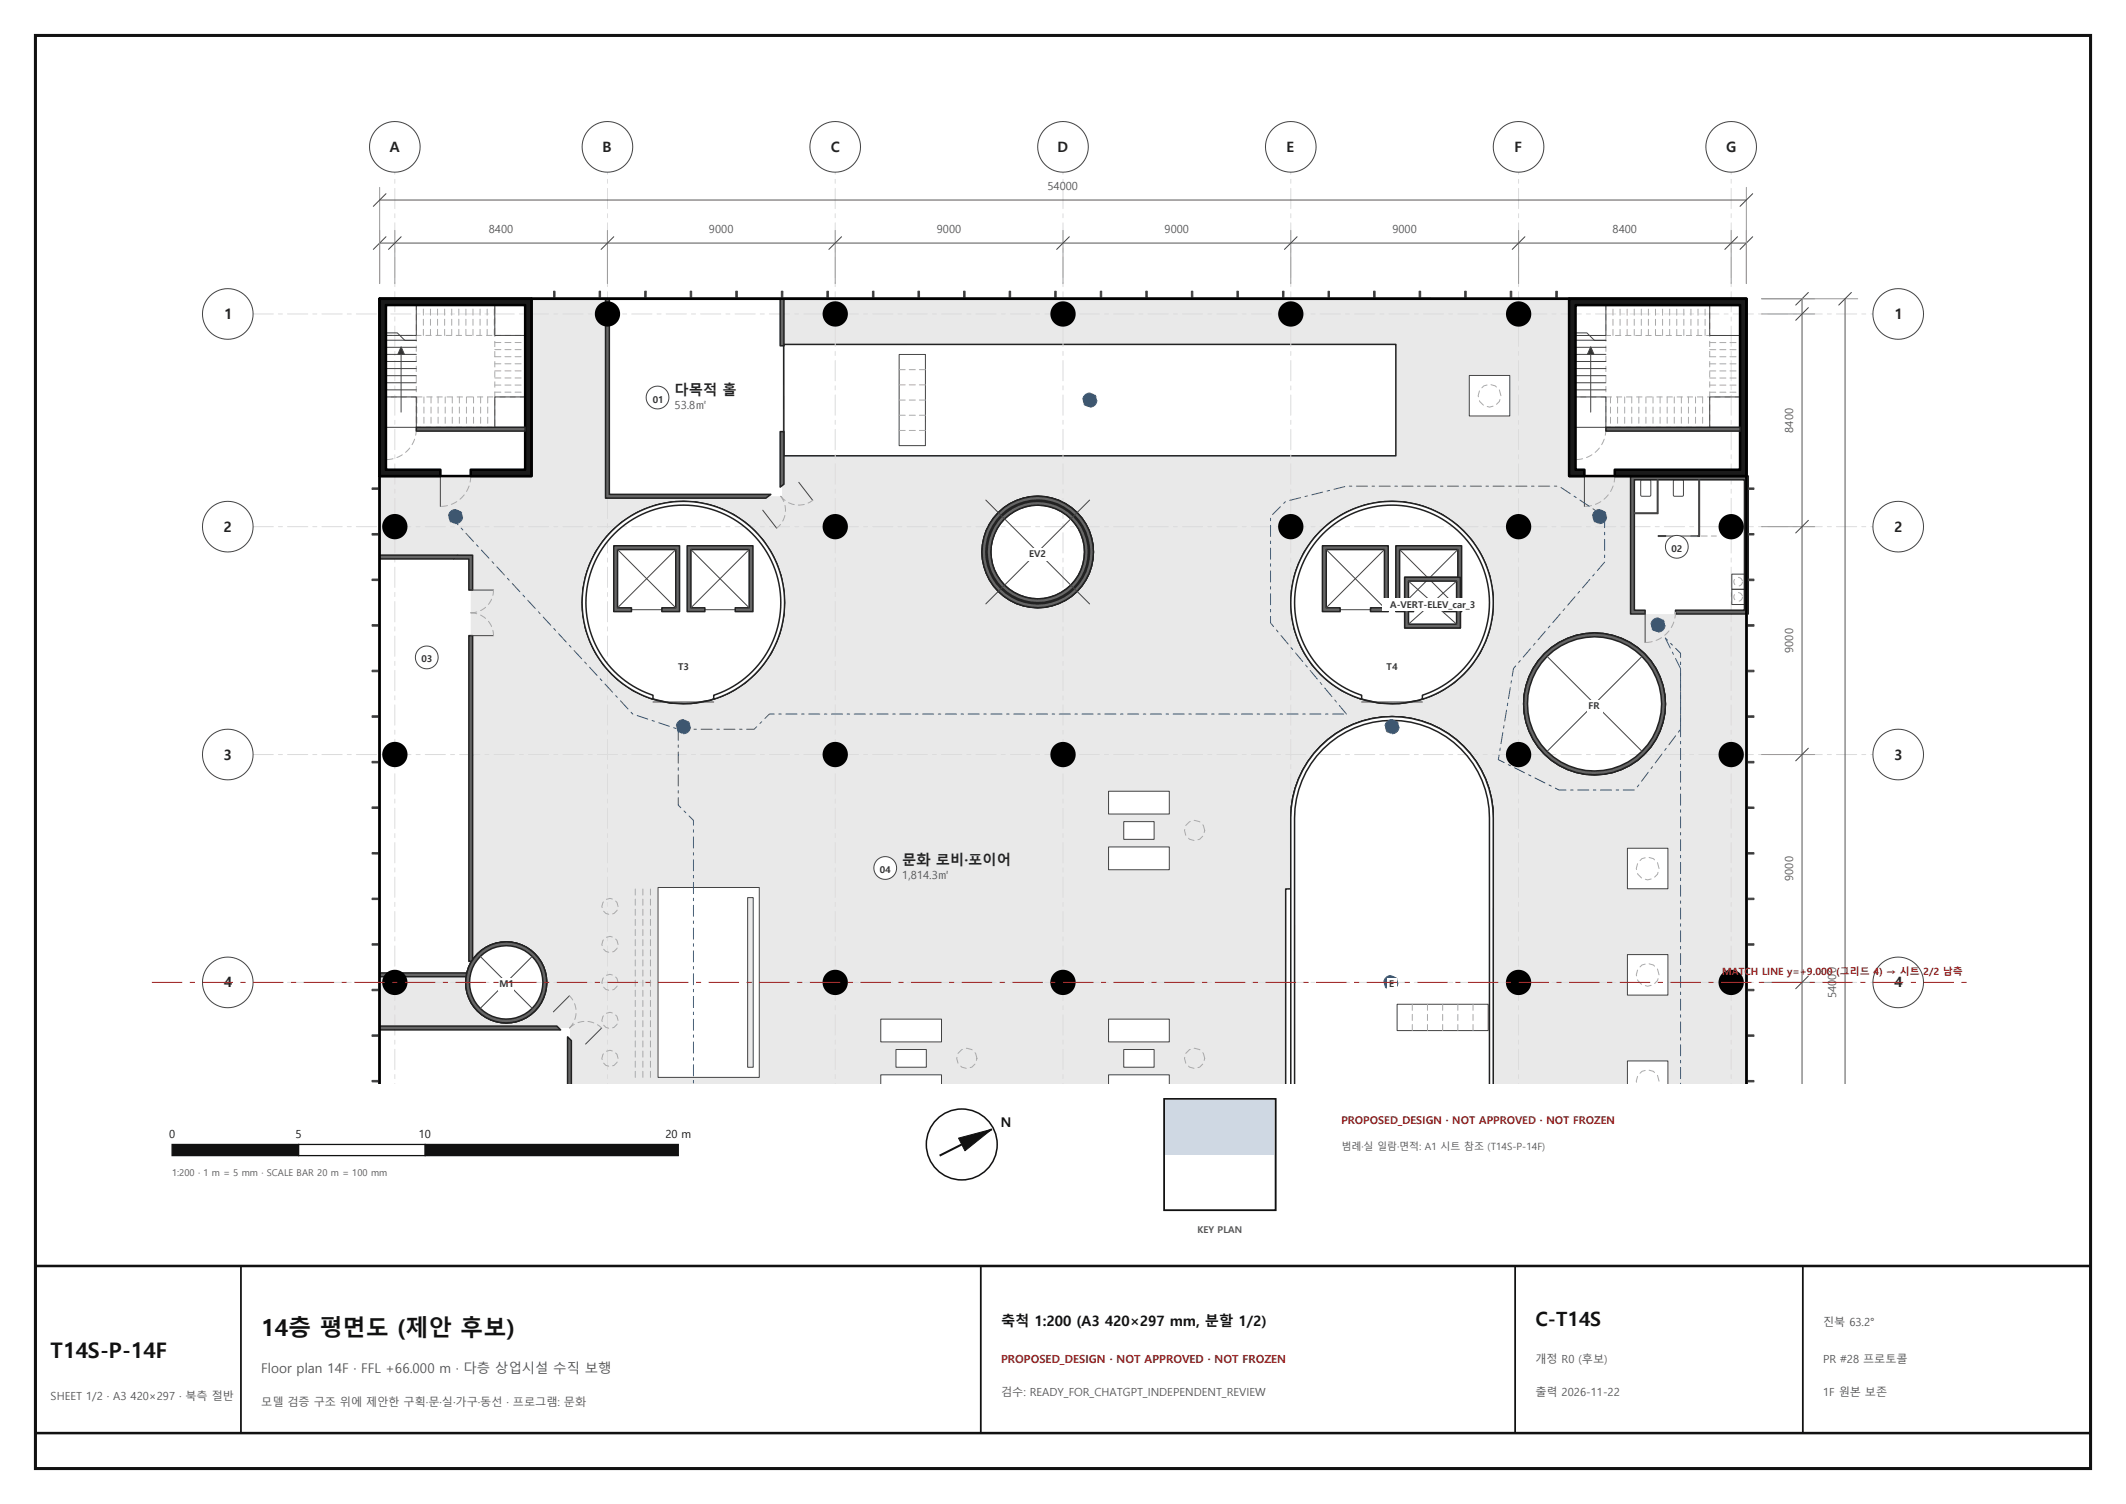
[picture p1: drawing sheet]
<svg xmlns="http://www.w3.org/2000/svg" width="420mm" height="297mm" viewBox="0 0 420 297" stroke-linecap="round" stroke-linejoin="round" font-family="sans-serif">
<path d="M7 7h406v283h-406z" fill="none" stroke="#111" stroke-width=".6"/>
<g fill="#fff">
<path d="M120 59h34.5v39h-34.5z" fill-rule="evenodd"/>
<path d="M75 110h18v80.1l-.4 .8-.4 1.6h-17.2z" fill-rule="evenodd"/>
</g>
<path d="M105 59h15v38.9l.1 .1h34.4v-39h155.5v34.9l.1 .1h12.2l-.2 .4v26.7l.4 .2h22.5v92.7h-270h30h-30v-120h30zM301 139a14 14 0 0 0 28 0 14 14 0 0 0-28 0zM252.6 214h44.8zM194 214h103zM260.9 147.4l-2.5 3a19.8 19.8 0 0 0-3.4 11.1v14h-.9l-.1 .2v38.3h41v-52.5l-.4-3.9-.4-1.9-.7-1.9a20.4 20.4 0 0 0-5.8-7.8l-3.3-2.1-1.7-.9-1.9-.6-1.9-.5-2-.3-1.9-.1-3.9 .4-1.9 .5a20 20 0 0 0-8.3 5zM259.8 106l-2.2 3.2a20 20 0 0 0 1.7 22.2l2.7 2.8a19.4 19.4 0 0 0 6.8 3.8l3.8 .9 3.9 .1 3.9-.7a22.3 22.3 0 0 0 9.8-6.3 19.9 19.9 0 0 0 2.6-22 22 22 0 0 0-8-8.4 20 20 0 0 0-15.2-1.8 19.2 19.2 0 0 0-6.9 3.5zM154.9 68.1v21.8l.1 .1h120.6l.2-.1v-21.8l-.2-.1zM233 214h14zM194 109a11 11 0 0 0 22 0 11 11 0 0 0-22 0zM194 214h22zM112.6 214h44.8zM119.9 105.9l-.1 .1a19.9 19.9 0 0 0-3.8 6.8 19.6 19.6 0 0 0-.9 7.7 19.9 19.9 0 0 0 6.9 13.7 20.1 20.1 0 0 0 18.4 4.1 22.3 22.3 0 0 0 9.8-6.3 20.1 20.1 0 0 0 4.1-18.4l-1.4-3.6a19.9 19.9 0 0 0-8.1-8.4 19.6 19.6 0 0 0-7.4-2.4l-3.9-.1a20.5 20.5 0 0 0-7.5 2.1l-1.7 1a10.3 10.3 0 0 0-3 2.4zM75 203v11h37.5v-10.8l-.1-.2zM75.1 110l-.1 82.4 .1 .1h17.1a7.8 7.8 0 0 0 2.2 7.2l.7 .6a8 8 0 0 0 11.3-1.4l.5-.9a8.1 8.1 0 0 0 .5-7.1l-.5-.9a8.1 8.1 0 0 0-5.9-3.9l-1-.1a8 8 0 0 0-5.7 2.4l-1.3 1.7v-80l-.2-.1z" fill-rule="evenodd" fill="#e9e9e9"/>
<path d="M75 203h37.5v11h-37.5z" fill-rule="evenodd" fill="#fff"/>
<g fill="none" stroke="#222" stroke-width=".3">
<path d="M154.8 68h121v22h-120.9zM119.8 106l2.9-2.7a20 20 0 0 1 30.1 6.7 22.1 22.1 0 0 1 2 11.4 22.3 22.3 0 0 1-4.6 10.6l-2.9 2.8a20.1 20.1 0 0 1-10.8 4.1 20.8 20.8 0 0 1-17.3-7.6l-2-3.3a20 20 0 0 1 .4-18.8zM259.8 106a22.3 22.3 0 0 1 9.8-6.3 20.8 20.8 0 0 1 18.5 4.1 20.8 20.8 0 0 1 6.8 17.6 22.4 22.4 0 0 1-4.7 10.6 20.7 20.7 0 0 1-17.6 6.9 20.1 20.1 0 0 1-10.6-4.7 20.7 20.7 0 0 1-6.8-17.6 22.4 22.4 0 0 1 4.6-10.6zM254 214v-38.5h1v-14a20 20 0 0 1 20-20 20 20 0 0 1 20 20v52.5"/>
<circle cx="205" cy="109" r="11"/>
<circle cx="315" cy="139" r="14"/>
<circle cx="100" cy="194" r="8"/>
</g>
<path d="M50 62h320M50 104h320M50 149h320M50 194h320M78 214v-180M120 214v-180M165 214v-180M210 214v-180M255 214v-180M300 214v-180M342 214v-180" fill="none" stroke="#dcdcdc" stroke-width=".2" stroke-dasharray="4 1 .8 1"/>
<path d="M130 175.3v37.5h20v-37.5zM147.7 177.3v33.5h1.1v-33.5zM321.5 214h8zM321.5 214h8zM321.5 209.5v4.5h8v-4.5zM321.5 188.5v8h8v-8zM321.5 167.5v8h8v-8zM219 167.2v4.6h12v-4.6zM219 156.3v4.4h12v-4.4zM222 162.3v3.5h6v-3.5zM174 212.2v1.8h12v-1.8zM174 201.3v4.4h12v-4.4zM177 207.2v3.6h6v-3.6zM219 212.2v1.8h12v-1.8zM219 201.3v4.4h12v-4.4zM222 207.2v3.6h6v-3.6zM290.3 74.1v8h8v-8z" fill-rule="evenodd" fill="#fff"/>
<g fill="none" stroke="#444" stroke-width=".2">
<path d="M76.2 78.4h6v6h-6zM76.2 60.2h6v6h-6zM76.2 65.7h2.3l1.5 1.5h2.2M76.2 77h6M76.2 75.6h6M76.2 74.2h6M76.2 72.8h6M76.2 71.4h6M76.2 70h6M76.2 68.6h6M76.2 67.2h6M79.2 70v11.4"/>
<path d="M97.7 60.2h6v6h-6zM97.7 78.4h6v6h-6zM177.6 70h5.2v18h-5.2zM290.3 74.1h8v8h-8zM324.2 94.8l1.7-.1 .2 .2v2.8l-.1 .3h-1.6l-.2-.1zM330.6 94.8l1.7-.1 .2 .2 .1 2.9-.2 .2h-1.6l-.2-.1zM342.1 116.4h2.5v3h-2.5zM342.1 113.4h2.5v3h-2.5zM219 156.3h12v4.4h-12zM130 175.3h20v37.5h-20zM147.7 177.3h1.1v33.5h-1.1zM219 167.2h12v4.6h-12z"/>
<path d="M222 162.3h6v3.5h-6zM321.5 167.5h8v8h-8zM276 198.3h18v5.2h-18zM321.5 188.5h8v8h-8zM174 214v-1.8h12v1.8M174 201.3h12v4.4h-12zM177 207.2h6v3.6h-6zM219 214v-1.8h12v1.8M219 201.3h12v4.4h-12zM222 207.2h6v3.6h-6zM321.5 214v-4.5h8v4.5"/>
</g>
<g fill="none" stroke="#aaa" stroke-width=".2" stroke-dasharray="1.2 .8">
<path d="M82.4 78.4v6M83.6 66.2v-6M83.8 78.4v6M85 66.2v-6M85.2 78.4v6M86.4 66.2v-6M86.6 78.4v6M87.8 66.2v-6M88 78.4v6M89.2 66.2v-6M89.4 78.4v6M90.6 66.2v-6"/>
<path d="M90.7 78.4v6M92 66.2v-6M92.1 78.4v6M93.4 66.2v-6M93.5 78.4v6M94.8 66.2v-6M94.9 78.4v6M96.2 66.2v-6M96.3 78.4v6M97.6 66.2v-6M97.7 67.6h6M97.7 69h6"/>
<path d="M97.7 70.4h6M97.7 71.8h6M97.7 73.2h6M97.7 74.6h6M97.7 76h6M97.7 77.4h6M177.6 79h5.2M177.6 76h5.2M177.6 73h5.2M296.5 78.1a2.25 2.25 0 0 0-3-2.1 2.25 2.25 0 0 0-1 3.6 2.25 2.25 0 0 0 3.7-.3l.3-1.2M177.6 85h5.2M177.6 82h5.2"/>
<path d="M122.1 179a1.6 1.6 0 0 0-2.1-1.5 1.6 1.6 0 0 0-.7 2.5 1.6 1.6 0 0 0 2.6-.2l.2-.8M238 164a2 2 0 0 0-2.7-1.9 2 2 0 0 0-.8 3.2 2 2 0 0 0 3.2-.3l.3-1M327.8 171.5a2.25 2.25 0 0 0-3.1-2.1 2.25 2.25 0 0 0-.9 3.6 2.25 2.25 0 0 0 3.7-.4l.3-1.1M122.1 194a1.6 1.6 0 0 0-2.1-1.5 1.6 1.6 0 0 0-.7 2.5 1.6 1.6 0 0 0 2.6-.2l.2-.8M122.1 186.5a1.6 1.6 0 0 0-2.1-1.5 1.6 1.6 0 0 0-.7 2.5 1.6 1.6 0 0 0 2.6-.2l.2-.8M327.8 192.5a2.25 2.25 0 0 0-3.1-2.1 2.25 2.25 0 0 0-.9 3.6 2.25 2.25 0 0 0 3.7-.4l.3-1.1M122.1 209a1.6 1.6 0 0 0-2.1-1.5 1.6 1.6 0 0 0-.7 2.5 1.6 1.6 0 0 0 2.6-.2l.2-.8M122.1 201.5a1.6 1.6 0 0 0-2.1-1.5 1.6 1.6 0 0 0-.7 2.5 1.6 1.6 0 0 0 2.6-.2l.2-.8M125.5 212.8v-37.5M127 212.8v-37.5M128.5 212.8v-37.5M193 209a2 2 0 0 0-2.7-1.9 2 2 0 0 0-.8 3.2 2 2 0 0 0 3.2-.3l.3-1"/>
<path d="M238 209a2 2 0 0 0-2.7-1.9 2 2 0 0 0-.8 3.2 2 2 0 0 0 3.2-.3l.3-1M279 203.5v-5.2M282 203.5v-5.2M285 203.5v-5.2M288 203.5v-5.2M291 203.5v-5.2M327.6 214l.2-.5M327.8 213.5a2.22 2.22 0 0 0-2.5-2.2 2.22 2.22 0 0 0-1.9 2.7"/>
</g>
<g fill="none" stroke="#aaa" stroke-width=".2" stroke-dasharray="1.2 .8" stroke-linecap="butt">
<path d="M76.2 66.2h6v12.2h-6zM82.2 60.2h15.5v6h-15.5zM82.2 78.4h15.5v6h-15.5zM97.7 66.2h6v12.2h-6z"/>
<circle cx="343.4" cy="117.9" r=".85"/>
<circle cx="343.4" cy="114.9" r=".85"/>
</g>
<path d="M79.2 68.5l.7 1.5h-1.3z" fill="#333" stroke="#444" stroke-width=".2"/>
<path d="M311.3 66.3h6v12.1h-6zM317.3 60.3h20.5v6h-20.5zM317.3 78.4h20.5v6h-20.5zM337.8 66.3h6v12.1h-6z" fill="none" stroke="#aaa" stroke-width=".2" stroke-dasharray="1.2 .8" stroke-linecap="butt"/>
<g fill="none" stroke="#444" stroke-width=".2">
<path d="M311.3 78.4h6v6h-6zM311.3 60.3h6v6h-6zM311.3 65.7h2.2l1.5 1.5h2.3M311.3 77h6M311.3 75.6h6M311.3 74.2h6M311.3 72.8h6M311.3 71.4h6M311.3 70h6M311.3 68.6h6M311.3 67.2h6M314.3 70v11.4"/>
<path d="M337.8 60.3h6v6h-6zM337.8 78.4h6v6h-6z"/>
</g>
<g fill="none" stroke="#aaa" stroke-width=".2" stroke-dasharray="1.2 .8">
<path d="M318.2 78.4v6M318.7 66.3v-6M319.6 78.4v6M320 66.3v-6M321 78.4v6M321.4 66.3v-6M322.4 78.4v6M322.8 66.3v-6M323.8 78.4v6M324.2 66.3v-6M325.2 78.4v6M325.6 66.3v-6"/>
<path d="M326.6 78.4v6M327 66.3v-6M328 78.4v6M328.4 66.3v-6M329.4 78.4v6M329.9 66.3v-6M330.8 78.4v6M331.3 66.3v-6M332.2 78.4v6M332.7 66.3v-6M333.6 78.4v6M334.1 66.3v-6"/>
<path d="M335 78.4v6M335.5 66.3v-6M336.4 78.4v6M336.9 66.3v-6M337.8 67.7h6M337.8 69h6M337.8 70.4h6M337.8 71.8h6M337.8 73.2h6M337.8 74.6h6M337.8 76h6M337.8 77.4h6"/>
</g>
<path d="M314.3 68.5l.6 1.5h-1.3z" fill="#333" stroke="#444" stroke-width=".2"/>
<path d="M211.6 214h69.9zM290.5 214h6.9zM209.6 214h.8zM119.6 59h.8v38.6h31.9l-1 .8h-31.7zM154.1 85.2h.8v10.4l-.8 .6zM154.1 59h.8v9.3h-.8zM75 214h37.9zM112.1 204.7l.8 .8v8.5h-.8zM75 202.6h35l.8 .8h-35.8zM75 109.6h18.4v6.9h-.8v-6.1h-17.6zM92.6 125.5h.8v64.4h-.8zM75 192.1h17.2v.8h-17.2z" fill-rule="evenodd" fill="#666"/>
<path d="M119.6 59h.8v38.6h31.9l-1 .8h-31.7zM154.1 59h.8v9.3h-.8zM154.1 85.2h.8v10.4l-.8 .6zM75 109.6h18.4v6.9h-.8v-6.1h-17.6zM92.6 125.5h.8v64.4h-.8zM75 192.1h17.2v.8h-17.2zM75 202.6h35l.8 .8h-35.8zM112.1 214v-9.3l.8 .8v8.5" fill="none" stroke="#222" stroke-width=".3"/>
<path d="M322.1 94h23.3v27.2h-14.4v-.7h13.6v-25.8h-21.7v25.8h2.1v.7h-2.9z" fill-rule="evenodd" fill="#666" stroke="#222" stroke-width=".3"/>
<g fill="#888" stroke="#444" stroke-width=".2">
<path d="M327.4 94.7h.2v6.7h-.2z" fill-rule="evenodd"/>
<path d="M322.9 101.3h4.5v.1h-4.5z" fill-rule="evenodd"/>
<path d="M335.6 94.7h.2v11.3h-.2z" fill-rule="evenodd"/>
<path d="M327.6 105.8h1.5v.2h-1.5z" fill-rule="evenodd"/>
<path d="M334.1 105.8h1.5v.2h-1.5z" fill-rule="evenodd"/>
</g>
<g fill="none" stroke="#444" stroke-width=".2">
<path d="M105 58.8h205v.2h-136.6h-68.4zM76.2 84.8v6M87 94v6M157.8 95.2l2.8 3.6M311.3 84.8v6M313 94v6M93 116.5h4.5M150.7 100.8l2.7 3.5M329.1 105.8h5M93 125.5h4.5M124.7 120.4h6M129 138.6h12"/>
<path d="M139.2 120.4h6M264.8 120.4h5.9M269 138.6h12M279.2 120.4h6M325 120.9v6M112.5 196.6l-3.2 3.2M74.8 214v-120h.2v120M118.9 203l-3.2 3.2M345 214v-120h.2v120"/>
</g>
<path d="M82.2 84.8a6 6 0 0 1-6 6M93 94a6 6 0 0 1-6 6M154.2 98a4.5 4.5 0 0 0 6.4 .8M154.2 98a4.5 4.5 0 0 1-.8 6.3M317.3 84.8a6 6 0 0 1-6 6M319 94a6 6 0 0 1-6 6M334.1 105.8h5M93 121a4.5 4.5 0 0 0 4.5-4.5M93 121a4.5 4.5 0 0 1 4.5 4.5M331 120.9a6 6 0 0 1-6 6M112.5 203a4.5 4.5 0 0 0 0-6.4M112.5 203a4.5 4.5 0 0 1 6.4 0" fill="none" stroke="#aaa" stroke-width=".2" stroke-dasharray="1.2 .8"/>
<path d="M73.5 214h1.3zM73.5 214h1.3zM73.5 214h1.3zM73.5 214h1.3zM73.5 214h1.3zM73.5 214h1.3zM73.5 214h1.3zM73.5 214h1.3zM73.5 214h1.3zM73.5 213.4h1.3v.3l-1.3-.1zM73.5 204.4h1.3v.2h-1.3zM73.5 195.4l1.3-.1v.3h-1.3zM73.5 186.4l1.3-.1v.3h-1.3zM73.5 177.4h1.3v.2h-1.3zM73.5 168.4h1.3v.3l-1.3-.1zM73.5 159.3h1.3v.4h-1.3zM73.5 150.3l1.3 .1v.2l-1.3 .1zM73.5 141.3h1.3v.3l-1.3 .1zM73.5 132.3h1.3v.4h-1.3zM73.5 123.3h1.3v.4h-1.3zM73.5 114.4l1.3-.1v.4l-1.3-.1zM73.5 105.4l1.3-.1v.4h-1.3zM73.5 96.3h1.3v.3h-1.3zM172.3 214h.4zM127.3 214h.3zM118.3 214h.3zM136.3 214h.3zM163.3 214h.4zM181.3 214h.4zM109.3 214h.3zM154.3 214h.4zM199.3 214h.4zM208.4 214h.2zM145.3 214h.4zM190.3 214h.4zM154.4 57.5h.3v1.3h-.3zM199.4 57.5h.3v1.3h-.4zM109.4 57.5h.3l-.1 1.3h-.2zM136.4 57.5h.2v1.3h-.2zM190.4 57.5h.3v1.3h-.4zM145.4 57.5h.3v1.3h-.3zM163.4 57.5h.3v1.3h-.4zM181.3 57.5h.4v1.3h-.4zM172.4 57.5h.3v1.3h-.4zM118.4 57.5h.2v1.3h-.2zM127.4 57.5h.3l-.1 1.3h-.2zM307.3 214h.4zM253.3 214h.3zM262.3 214h.4zM298.3 214h.4zM217.4 214h.2zM244.3 214h.3zM235.3 214h.3zM289.3 214h.4zM226.3 214h.3zM280.3 214h.4zM271.3 214h.4zM298.3 57.5h.4v1.3h-.3zM244.4 57.5h.2l.1 1.3h-.3zM253.4 57.5h.3l-.1 1.3h-.2zM262.4 57.5h.3l-.1 1.3h-.2zM289.3 57.5h.4v1.3h-.3zM307.3 57.5h.4v1.3h-.4zM235.4 57.5h.2l.1 1.3h-.3zM280.3 57.5h.4v1.3h-.3zM226.4 57.5h.2l.1 1.3h-.3zM208.4 57.5h.3v1.3h-.3zM271.3 57.5h.4v1.3h-.3zM217.4 57.5h.2l.1 1.3h-.3zM345.2 214h1.3zM345.2 214h1.3zM345.2 214h1.3zM345.2 214h1.3zM345.2 214h1.3zM345.2 214h1.3zM345.2 214h1.3zM345.2 214h1.3zM345.2 214h1.3zM345.2 213.4h1.3v.2h-1.3zM345.2 204.4h1.3v.2h-1.3zM345.2 195.4h1.3v.3l-1.3-.1zM345.2 186.4h1.3v.3h-1.3zM345.2 177.4h1.3v.3h-1.3zM345.2 168.3l1.3 .1v.3h-1.3zM345.2 159.3l1.3 .1v.3h-1.3zM345.2 150.4l1.3-.1v.4h-1.3zM345.2 141.4l1.3-.1v.4h-1.3zM345.2 132.4l1.3-.1v.4h-1.3zM345.2 123.4l1.3-.1v.4h-1.3zM345.2 114.4h1.3v.3h-1.3zM345.2 105.4h1.3v.2h-1.3zM345.2 96.4h1.3v.2h-1.3z" fill-rule="evenodd" fill="#333" stroke="#444" stroke-width=".2"/>
<g fill="none" stroke="#222" stroke-width=".3">
<path d="M277.5 114h11v10h-11zM255 214v-52.5a20 20 0 0 1 20-20 20 20 0 0 1 20 20v52.5"/>
<circle cx="135" cy="119" r="20"/>
<circle cx="205" cy="109" r="9.3"/>
<circle cx="205" cy="109" r="11"/>
<circle cx="275" cy="119" r="20"/>
<circle cx="315" cy="139" r="14"/>
<circle cx="100" cy="194" r="8"/>
</g>
<path d="M301 139a14 14 0 0 1 28 0 14 14 0 0 1-28 0zM301.7 139a13.2 13.2 0 0 0 26.5 0 13.2 13.2 0 0 0-26.5 0z" fill-rule="evenodd" fill="#666" stroke="#222" stroke-width=".3"/>
<path d="M305.6 129.6l18.8 18.8M324.4 129.6l-18.8 18.8" fill="none" stroke="#444" stroke-width=".2"/>
<path d="M92 194a8 8 0 0 1 16 0 8 8 0 0 1-16 0zM92.8 194a7.2 7.2 0 0 0 14.4 0 7.2 7.2 0 0 0-14.4 0z" fill-rule="evenodd" fill="#666" stroke="#222" stroke-width=".3"/>
<path d="M94.9 188.9l10.2 10.2M105.1 188.9l-10.2 10.2" fill="none" stroke="#444" stroke-width=".2"/>
<path d="M120.9 104.9a20 20 0 0 1 31.2 3.7 20 20 0 0 1-11.1 29.5v-.8a19.2 19.2 0 0 0 9.6-29.6 19.2 19.2 0 0 0-31.2 0 19.2 19.2 0 0 0 9.6 29.6v.8a20 20 0 0 1-8.1-33.2z" fill-rule="evenodd" fill="#fff" stroke="#222" stroke-width=".3"/>
<path d="M121.2 107.8h13v13h-3.5v-.8h2.8v-11.5h-11.5v11.5h2.7v.8h-3.5z" fill-rule="evenodd" fill="#666" stroke="#222" stroke-width=".3"/>
<path d="M122 108.5l11.5 11.5M133.5 108.5l-11.5 11.5" fill="none" stroke="#444" stroke-width=".2"/>
<path d="M135.8 107.8h12.9v13h-3.5v-.8h2.8v-11.5h-11.5v11.5h2.7v.8h-3.4z" fill-rule="evenodd" fill="#666" stroke="#222" stroke-width=".3"/>
<path d="M136.5 108.5l11.5 11.5M148 108.5l-11.5 11.5" fill="none" stroke="#444" stroke-width=".2"/>
<path d="M260.9 104.9a20 20 0 0 1 31.2 3.7 20 20 0 0 1-11.1 29.5v-.8a19.2 19.2 0 0 0 9.6-29.6 19.2 19.2 0 0 0-31.2 0 19.2 19.2 0 0 0 9.6 29.6v.8a20 20 0 0 1-8.1-33.2z" fill-rule="evenodd" fill="#fff" stroke="#222" stroke-width=".3"/>
<path d="M261.2 107.8h13.1v13h-3.6v-.8h2.8v-11.5h-11.5v11.5h2.8v.8h-3.6z" fill-rule="evenodd" fill="#666" stroke="#222" stroke-width=".3"/>
<path d="M262 108.5l11.5 11.5M273.5 108.5l-11.5 11.5" fill="none" stroke="#444" stroke-width=".2"/>
<path d="M275.7 107.8h13.1v13h-3.6v-.8h2.8v-11.5h-11.5v11.5h2.7v.8h-3.5z" fill-rule="evenodd" fill="#666" stroke="#222" stroke-width=".3"/>
<path d="M276.5 108.5l11.5 11.5M288 108.5l-11.5 11.5" fill="none" stroke="#444" stroke-width=".2"/>
<path d="M260.9 147.4a20 20 0 0 1 21.8-4.4 20 20 0 0 1 12.3 18.5v52.5h-40v-52.5a20 20 0 0 1 5.9-14.1zM261.4 147.9a19.3 19.3 0 0 0-5.7 13.6l.1 52.5h38.4v-52.5a19.3 19.3 0 0 0-11.8-17.8 19.3 19.3 0 0 0-21 4.2z" fill-rule="evenodd" fill="#fff"/>
<path d="M255 214v-52.5a20 20 0 0 1 20-20 20 20 0 0 1 20 20v52.5M255.8 214l-.1-52.5a19.3 19.3 0 0 1 19.3-19.2 19.3 19.3 0 0 1 19.2 19.2v52.5" fill="none" stroke="#222" stroke-width=".3"/>
<path d="M277.5 114h11v10h-11zM278.3 114.8v8.5h9.5v-8.5z" fill-rule="evenodd" fill="#666" stroke="#222" stroke-width=".3"/>
<path d="M278.3 114.8l9.5 8.5M287.8 114.8l-9.5 8.5" fill="none" stroke="#444" stroke-width=".2"/>
<path d="M194 109a11 11 0 0 1 22 0 11 11 0 0 1-22 0zM194.8 109a10.2 10.2 0 0 0 20.4 0 10.2 10.2 0 0 0-20.4 0zM195 109a10 10 0 0 1 20 0 10 10 0 0 1-20 0zM195.8 109a9.2 9.2 0 0 0 18.4 0 9.2 9.2 0 0 0-18.4 0z" fill-rule="evenodd" fill="#666" stroke="#222" stroke-width=".3"/>
<path d="M194.7 98.8l20.6 20.5M215.3 98.8l-20.6 20.5" fill="none" stroke="#444" stroke-width=".2"/>
<path d="M75 59h30v35h-30zM310 59h35v35h-35z" fill="none" stroke="#000" stroke-width=".5"/>
<path d="M75 59h30v35h-12v-1.2h10.7v-32.6h-27.5v32.6h10.8v1.2h-12z" fill-rule="evenodd" fill="#1a1a1a" stroke="#000" stroke-width=".5"/>
<path d="M82.2 84.4h21.5v.7h-21.5z" fill-rule="evenodd" fill="#666" stroke="#222" stroke-width=".3"/>
<path d="M310 59h35v35h-26v-1.2h24.8v-32.5h-32.5v32.5h1.7v1.2h-3z" fill-rule="evenodd" fill="#1a1a1a" stroke="#000" stroke-width=".5"/>
<path d="M317.3 84.4h26.5v.7h-26.5z" fill-rule="evenodd" fill="#666" stroke="#222" stroke-width=".3"/>
<path d="M75 214v-155h270v155" fill="none" stroke="#000" stroke-width=".5"/>
<g fill="#000" stroke="#000" stroke-width=".5">
<circle cx="120" cy="62" r="2.25"/>
<circle cx="165" cy="62" r="2.25"/>
<circle cx="210" cy="62" r="2.25"/>
<circle cx="255" cy="62" r="2.25"/>
<circle cx="300" cy="62" r="2.25"/>
<circle cx="78" cy="104" r="2.25"/>
<circle cx="165" cy="104" r="2.25"/>
<circle cx="255" cy="104" r="2.25"/>
<circle cx="300" cy="104" r="2.25"/>
<circle cx="342" cy="104" r="2.25"/>
<circle cx="78" cy="149" r="2.25"/>
<circle cx="165" cy="149" r="2.25"/>
<circle cx="210" cy="149" r="2.25"/>
<circle cx="300" cy="149" r="2.25"/>
<circle cx="342" cy="149" r="2.25"/>
<circle cx="78" cy="194" r="2.25"/>
<circle cx="165" cy="194" r="2.25"/>
<circle cx="210" cy="194" r="2.25"/>
<circle cx="300" cy="194" r="2.25"/>
<circle cx="342" cy="194" r="2.25"/>
</g>
<path d="M89 102l36 39 9 3M317 102v9l-18 21-3 18 12 6h15l9-12v-15l-3-3M329 126l3 6v82M134 144h15l3-3h114M134 144v15l3 3v52M266 141l-15-18v-21l3-3 12-3h42l9 6" fill="none" stroke="#2f5d8a" stroke-width=".2" stroke-dasharray="2.2 .9 .5 .9"/>
<g fill="#2f5d8a" stroke="#2f5d8a" stroke-width=".2" stroke-dasharray="2.2 .9 .5 .9" stroke-linecap="butt">
<circle cx="90" cy="102" r="1.4"/>
<circle cx="316" cy="102" r="1.4"/>
<circle cx="135" cy="143.5" r="1.4"/>
<circle cx="275" cy="143.5" r="1.4"/>
<circle cx="327.5" cy="123.4" r="1.4"/>
<circle cx="215.3" cy="79" r="1.4"/>
<circle cx="274.8" cy="194" r="1.4"/>
</g>
<g fill="#fff" stroke="#444" stroke-width=".2">
<circle cx="129.9" cy="78.5" r="2.25"/>
<circle cx="331.3" cy="108" r="2.25"/>
<circle cx="84.3" cy="129.8" r="2.25"/>
<circle cx="174.9" cy="171.4" r="2.25"/>
</g>
<g fill="#fff">
<path d="M313.5 138.2h3v2.5h-3z"/>
<path d="M98.5 193.2h3v2.5h-3z"/>
<path d="M133.5 130.6h3v2.5h-3z"/>
<path d="M273.5 130.6h3v2.5h-3z"/>
<path d="M274.1 193.2h1.8v2.5h-1.8z"/>
<path d="M273 118.2h20v2.5h-20z"/>
<path d="M202.9 108.2h4.2v2.5h-4.2z"/>
</g>
<path d="M75 39.5h270M75 48h270M356 59v155M364.5 59v155" fill="none" stroke="#555" stroke-width=".2"/>
<g fill="none" stroke="#999" stroke-width=".2">
<path d="M75 37v19M345 37v19M78 45.5v10.5M120 45.5v10.5M165 45.5v10.5M210 45.5v10.5M255 45.5v10.5M300 45.5v10.5M342 45.5v10.5M348 59h19M348 62h10.5M348 104h10.5"/>
<path d="M348 149h10.5M348 194h10.5"/>
</g>
<g fill="none" stroke="#444" stroke-width=".2">
<path d="M76.2 38.3l-2.5 2.5M346.2 38.3l-2.4 2.5M76.2 46.8l-2.5 2.4M79.2 46.8l-2.5 2.4M121.2 46.8l-2.5 2.4M166.3 46.8l-2.6 2.4M211.3 46.8l-2.6 2.4M256.3 46.8l-2.5 2.4M301.3 46.8l-2.5 2.4M343.2 46.8l-2.4 2.4M346.2 46.8l-2.4 2.4M357.2 57.7l-2.5 2.6"/>
<path d="M365.8 57.7l-2.6 2.6M357.2 60.7l-2.5 2.6M357.2 102.8l-2.5 2.5M357.2 147.8l-2.5 2.5M357.2 192.8l-2.5 2.5"/>
</g>
<g fill="#fff" stroke="#444" stroke-width=".2">
<circle cx="78" cy="29" r="5"/>
<circle cx="120" cy="29" r="5"/>
<circle cx="165" cy="29" r="5"/>
<circle cx="210" cy="29" r="5"/>
<circle cx="255" cy="29" r="5"/>
<circle cx="300" cy="29" r="5"/>
<circle cx="342" cy="29" r="5"/>
<circle cx="45" cy="194" r="5"/>
<circle cx="375" cy="194" r="5"/>
<circle cx="45" cy="149" r="5"/>
<circle cx="375" cy="149" r="5"/>
<circle cx="45" cy="104" r="5"/>
<circle cx="375" cy="104" r="5"/>
<circle cx="45" cy="62" r="5"/>
<circle cx="375" cy="62" r="5"/>
</g>
<path d="M30 194h360" fill="none" stroke="#9b1c1c" stroke-width=".2" stroke-dasharray="6 1.5 1 1.5" stroke-linecap="butt"/>
<path d="M34 226h25v2.2h-25z" fill="#111" stroke="#111" stroke-width=".25"/>
<path d="M59 226h25v2.2h-25z" fill="#fff" stroke="#111" stroke-width=".25"/>
<path d="M84 226h50v2.2h-50z" fill="#111" stroke="#111" stroke-width=".25"/>
<circle cx="190" cy="226" r="7" fill="none" stroke="#111" stroke-width=".3"/>
<path d="M185.6 228.2l10.3-5.2z" fill="#000" stroke="#111" stroke-width=".4"/>
<path d="M189.4 224.7l6.5-1.7-5.3 4.2z" fill="#111" stroke="#111" stroke-width=".2"/>
<path d="M230 217h22v22h-22z" fill="#fff" stroke="#111" stroke-width=".3"/>
<path d="M230 217h22v11h-22z" fill="#cfd8e3"/>
<path d="M230 217h22v22h-22z" fill="none" stroke="#111" stroke-width=".3"/>
<path d="M7 250h406v33h-406z" fill="none" stroke="#111" stroke-width=".5"/>
<path d="M47.6 250v33M193.8 250v33M299.3 250v33M356.2 250v33" fill="none" stroke="#111" stroke-width=".35"/>
<text font-size="4.6" fill="#111" x="51.6" y="263.9">14층 평면도 (제안 후보)</text>
<text font-size="4.2" fill="#111" x="10" y="268.1">T14S-P-14F</text>
<text font-size="3.9" fill="#111" x="303.3" y="261.9">C-T14S</text>
<g font-size="2.8" fill="#222">
<text x="77" y="30">A</text>
<text x="119" y="30">B</text>
<text x="164.1" y="30">C</text>
<text x="208.9" y="30">D</text>
<text x="254.2" y="30">E</text>
<text x="299.2" y="30">F</text>
<text x="341" y="30">G</text>
<text x="44.3" y="63">1</text>
<text x="374.3" y="63">1</text>
<text x="133.3" y="78">다목적 홀</text>
<text x="44.2" y="105">2</text>
<text x="374.2" y="105">2</text>
<text x="44.2" y="150">3</text>
<text x="374.2" y="150">3</text>
<text x="178.3" y="170.9">문화 로비·포이어</text>
<text x="44.2" y="195">4</text>
<text x="374.2" y="195">4</text>
</g>
<text font-size="2.8" fill="#111" x="197.8" y="261.9">축척 1:200 (A3 420×297 mm, 분할 1/2)</text>
<text font-size="2.6" fill="#111" x="197.7" y="222.6">N</text>
<text font-size="2.6" fill="#555" x="51.6" y="271.1">Floor plan 14F · FFL +66.000 m · 다층 상업시설 수직 보행</text>
<g font-size="2.2" fill="#555">
<text x="206.9" y="37.5">54000</text>
<text x="96.6" y="46">8400</text>
<text x="140.1" y="46">9000</text>
<text x="185.1" y="46">9000</text>
<text x="230.1" y="46">9000</text>
<text x="275.1" y="46">9000</text>
<text x="318.6" y="46">8400</text>
<text x="133.3" y="80.8">53.8㎡</text>
<text x="354.2" y="85.4" transform="rotate(-90 354.2 85.4)">8400</text>
<text x="354.2" y="128.9" transform="rotate(-90 354.2 128.9)">9000</text>
<text x="178.3" y="173.7">1,814.3㎡</text>
<text x="354.2" y="173.9" transform="rotate(-90 354.2 173.9)">9000</text>
<text x="362.8" y="197.1" transform="rotate(-90 362.8 197.1)">54000</text>
<text x="360.2" y="261.9">진북 63.2°</text>
<text x="303.3" y="269.1">개정 R0 (후보)</text>
<text x="360.2" y="269.1">PR #28 프로토콜</text>
<text x="197.8" y="275.7">검수: READY_FOR_CHATGPT_INDEPENDENT_REVIEW</text>
<text x="303.3" y="275.7">출력 2026-11-22</text>
<text x="360.2" y="275.7">1F 원본 보존</text>
<text x="10" y="276.4">SHEET 1/2 · A3 420×297 · 북측 절반</text>
<text x="51.6" y="277.7">모델 검증 구조 위에 제안한 구획·문·실·가구·동선 · 프로그램: 문화</text>
</g>
<g font-size="2.2" fill="#111">
<text x="33.4" y="224.8">0</text>
<text x="58.4" y="224.8">5</text>
<text x="82.7" y="224.8">10</text>
<text x="131.4" y="224.8">20 m</text>
</g>
<text font-size="2.2" fill="#9b1c1c" x="197.8" y="269.1">PROPOSED_DESIGN · NOT APPROVED · NOT FROZEN</text>
<text font-size="2.1" fill="#9b1c1c" x="265" y="222">PROPOSED_DESIGN · NOT APPROVED · NOT FROZEN</text>
<text font-size="2" fill="#9b1c1c" x="340.2" y="192.5">MATCH LINE y=+9.000 (그리드 4) → 시트 2/2 남측</text>
<text font-size="2" fill="#555" x="265" y="227">범례·실 일람·면적: A1 시트 참조 (T14S-P-14F)</text>
<g font-size="1.9" fill="#333">
<text x="129" y="79.5">01</text>
<text x="203.3" y="110">EV2</text>
<text x="330.2" y="109">02</text>
<text x="274.6" y="120">A-VERT-ELEV_car_3</text>
<text x="83.3" y="130.8">03</text>
<text x="134" y="132.4">T3</text>
<text x="273.9" y="132.4">T4</text>
<text x="313.8" y="140">FR</text>
<text x="173.8" y="172.4">04</text>
<text x="98.7" y="195">M1</text>
<text x="274.5" y="195">E</text>
</g>
<g font-size="1.9" fill="#555">
<text x="34" y="232.2">1:200 · 1 m = 5 mm · SCALE BAR 20 m = 100 mm</text>
<text x="236.6" y="243.5">KEY PLAN</text>
</g>
</svg>
